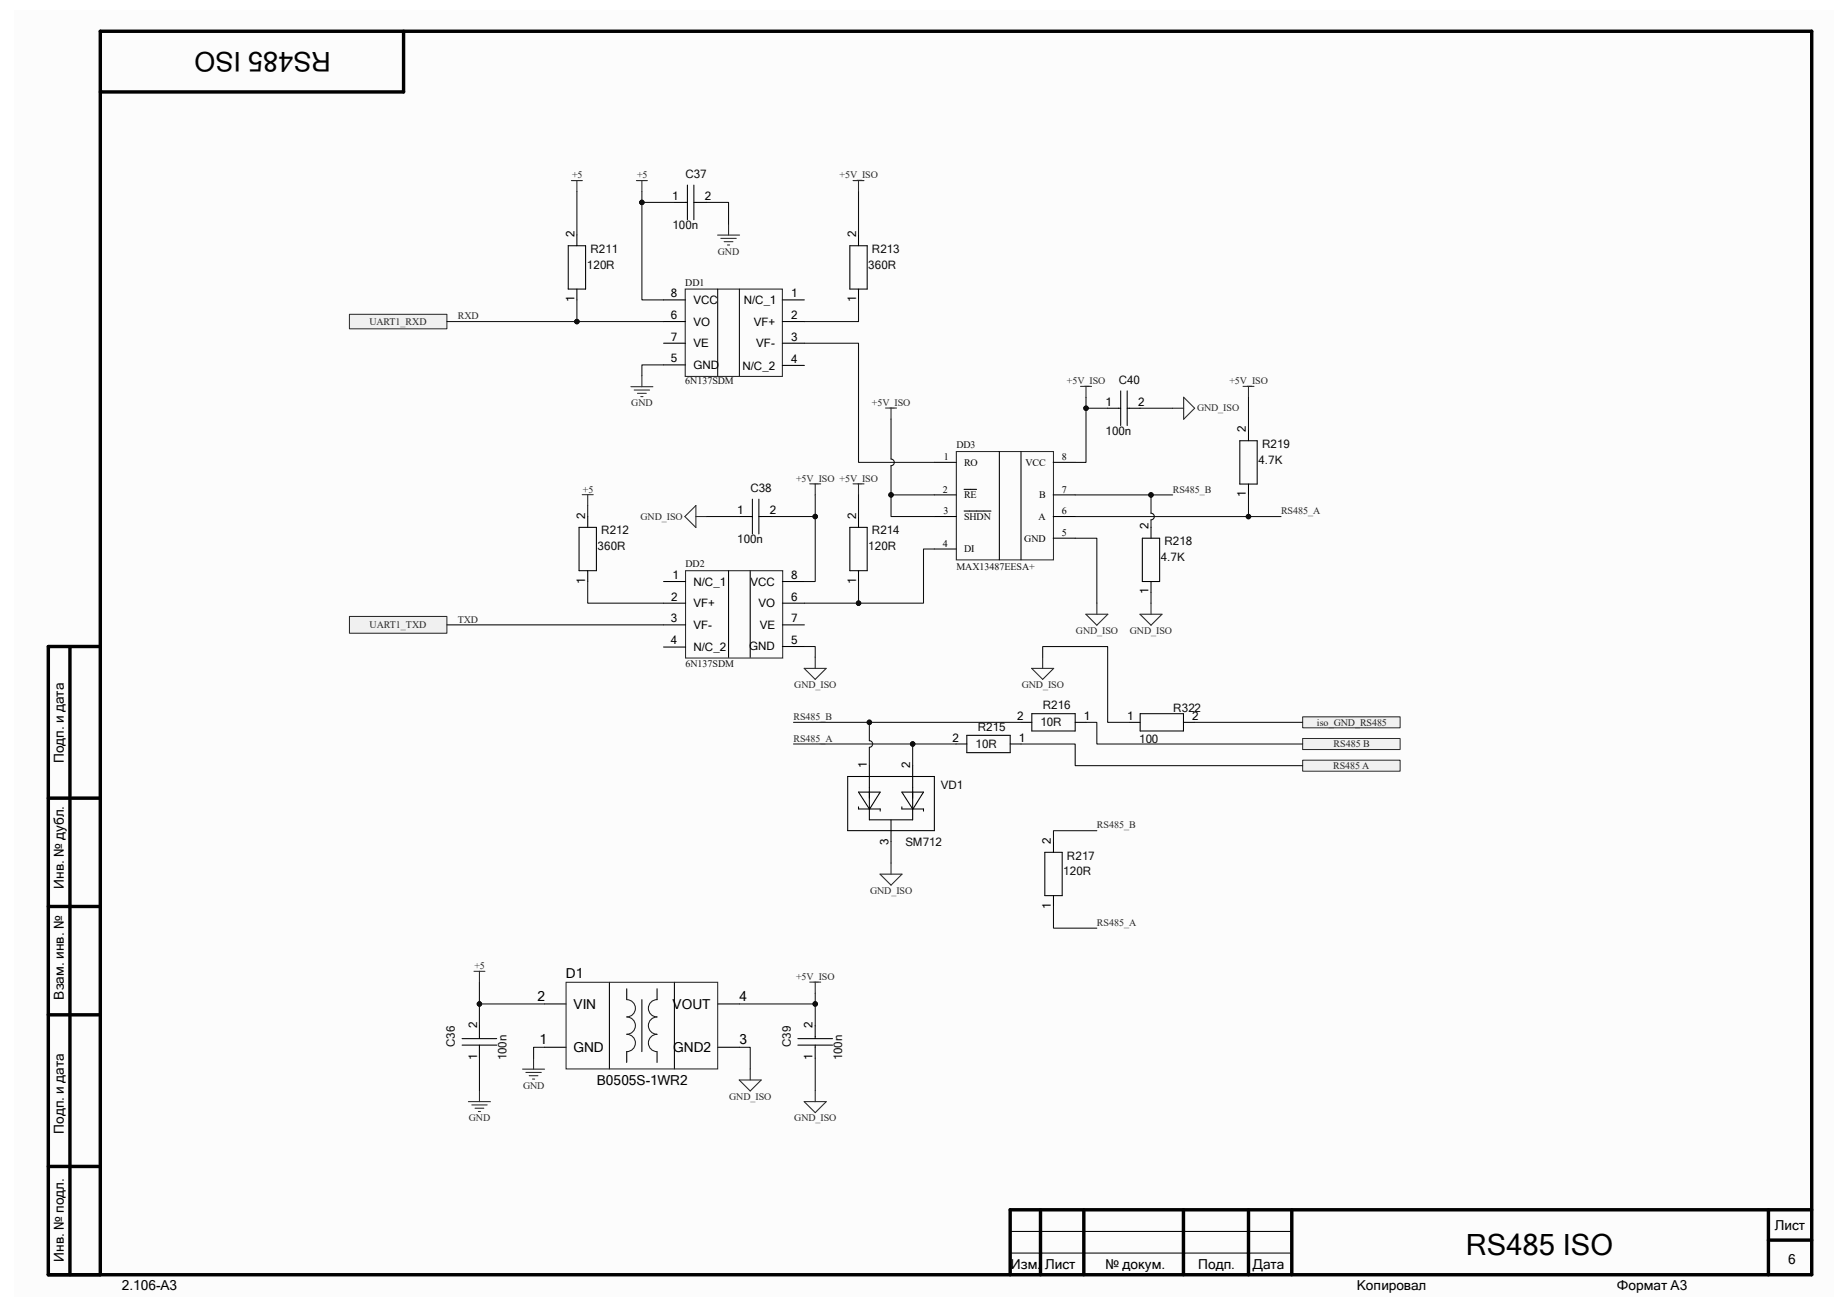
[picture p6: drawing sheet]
<svg xmlns="http://www.w3.org/2000/svg" width="297mm" height="210mm" viewBox="0 0 297 210" stroke-linecap="round" stroke-linejoin="round" font-family="sans-serif">
<path d="M2.2 1.5h292.6v207h-292.6z" fill-rule="evenodd" fill="#fcfcfc"/>
<g fill="none" stroke="#000" stroke-width=".55">
<path d="M64.9 5v9.8h-48.8M11.3 104v101M16.1 104h-8.3v101h283.5v-200h-275.2v200M7.8 128.3h8.3M7.8 145.8h8.3M7.8 163.2h8.3M7.8 187.6h8.3M167.3 194.5v10.5M174.3 194.5v10.5M190.3 194.5v10.5M200.8 194.5v10.5M207.7 194.5v10.5"/>
<path d="M284.4 194.5v10.5M284.4 199.4h6.9M291.3 194.5h-128.9v10.5"/>
</g>
<g fill="none" stroke="#000" stroke-width=".17">
<path d="M106.7 48.2h3.5M106.7 51.7h3.5M106.7 55.2h3.5M106.7 58.7h3.5M115.4 46.5v13.9M118.9 46.5v13.9M125.8 48.2h3.5M125.8 51.7h3.5M125.8 55.2h3.5M125.8 58.8h3.5M150.3 74.4h3.5M150.3 79.6h3.5"/>
<path d="M155 78.7h2M160.7 72.6v17.4M164.2 72.6v17.4M169.4 74.4h3.5M169.4 79.6h3.5M106.7 93.5h3.5M106.7 97h3.5M117.2 91.8v13.9M120.6 91.8v13.9M125.8 93.5h3.5M125.8 97h3.5M150.3 83.1h3.5"/>
<path d="M150.3 88.3h3.5M155 82.2h4.4M169.4 83.1h3.5M169.4 86.5h3.5M106.7 100.5h3.5M106.7 104.1h3.5M125.8 100.5h3.5M125.8 104h3.5M136.3 124.9h14v8.7h-14zM138.1 129.7v.4h3.4v.3M139.8 130.1l-1.7-2.7h3.4l-1.7 2.8M139.8 123.1v8.7h7v-8.7"/>
<path d="M143.3 131.8v3.5M145 129.7v.4h3.5v.3M146.8 130.1l-1.8-2.7h3.5l-1.7 2.8M162.4 198h45.3M162.4 201.5h45.3"/>
</g>
<g fill="none" stroke="#262626" stroke-width=".17">
<path d="M115.4 37.8h3.5M115.9 38.3h2.5M116.4 38.9h1.5M117 39.4h.3M117.2 36v1.8M137.2 29h1.7M138.1 29v1.8M110.2 46.5h15.6v14h-15.6zM101.5 62.2h3.5M102 62.7h2.5M102.5 63.3h1.4M103 63.8h.4"/>
<path d="M103.2 60.4v1.8M130.2 77.8h1.8M131.1 77.8v1.8M137.2 77.8h1.7M138.1 77.8v1.8M142.4 65.6h1.8M143.3 65.6v1.8M153.8 72.6h15.6v17.4h-15.6zM173.8 62.1h1.7M174.6 62.1v1.8M188.6 65.6h1.7M190.3 63.9l1.8 1.7-1.8 1.8z"/>
<path d="M199.9 62.1h1.8M200.8 62.1v1.8M110.1 83.1l1.8-1.8v3.5zM110.2 91.8h15.7v14h-15.7zM111.9 83.1h1.8M174.6 98.8h3.5l-1.7 1.7zM176.4 97v1.8M183.3 98.8h3.6l-1.8 1.7zM185.1 97v1.8M129.3 107.5h3.6l-1.8 1.7zM131.1 105.7v1.8M165.9 107.5h3.5l-1.7 1.7z"/>
<path d="M167.7 105.7v1.8M143.3 138.8v1.8M76.2 156.2h1.8M77.1 156.2v1.8M130.2 157.9h1.8M131.1 157.9v1.8M141.5 140.6h3.5l-1.7 1.7zM75.3 177.2h3.6M75.9 177.7h2.4M76.4 178.2h1.4M76.9 178.7h.4M77.1 175.4v1.8"/>
<path d="M84 171.9h3.6M84.6 172.5h2.4M85.1 173h1.4M85.6 173.5h.4M85.8 170.2v1.7M118.9 173.7h3.5l-1.8 1.7zM120.6 171.9v1.8M129.3 177.2h3.6l-1.8 1.7zM131.1 175.4v1.8"/>
</g>
<path d="M56.2 50.5h15.7v2.4h-15.7z" fill-rule="evenodd" fill="#f0f0f0"/>
<path d="M56.2 50.5h15.7v2.4h-15.7z" fill="none" stroke="#262626" stroke-width=".16"/>
<path d="M56.2 99.1h15.7v2.7h-15.7z" fill-rule="evenodd" fill="#f0f0f0"/>
<path d="M56.2 99.1h15.7v2.7h-15.7z" fill="none" stroke="#262626" stroke-width=".16"/>
<g fill="none" stroke="#000" stroke-width=".17">
<path d="M91.4 39.5h2.8v7h-2.8zM92.8 37.8v1.7M108.4 32.5h2.1M110.5 29.8v5.5M111.6 32.5h2.1M111.6 29.8v5.5M136.7 39.5h2.8v7h-2.8zM138.1 37.8v1.7M92.8 46.5v1.7M138.1 46.5v1.7M178.1 65.6h2.1M180.2 62.9v5.5"/>
<path d="M181.3 65.6h2M181.3 62.9v5.5M199.4 70.9h2.8v6.9h-2.8zM200.8 69.1v1.8M200.8 77.8v1.8M93.1 84.8h2.8v7h-2.8zM94.5 83.1v1.7M94.5 91.8v1.7M118.9 83.1h2.1M121 80.3v5.6M122 83.1h2.1M122 80.3v5.6"/>
<path d="M136.7 84.8h2.8v7h-2.8zM138.1 83.1v1.7M138.1 91.8v1.7M183.7 86.6h2.8v6.9h-2.8zM185.1 84.8v1.8M185.1 93.5v1.8M153.7 119.6h1.8M155.5 118.2h6.9v2.8h-6.9zM162.4 119.6h1.8M164.2 116.2h1.7M165.9 114.8h7v2.7h-7zM172.9 116.2h1.7"/>
<path d="M168 137.1h2.8v6.9h-2.8zM169.4 135.3v1.8M98 158v13.9M100.8 159v1.8M105.7 159v1.8M108.4 158v13.9M169.4 144v1.8M74.3 167h5.6M74.3 168.1h5.6M77.1 164.9v2.1M77.1 168.1v2.1M87.5 168.4h3.5"/>
<path d="M87.5 161.4h3.5M100.8 169.1v1.8M103.2 160.8v8.3M105.7 169.1v1.8M115.4 168.4h3.5M115.4 161.4h3.5M128.3 167h5.6M128.3 168.1h5.6M131.1 164.9v2.1M131.1 168.1v2.1"/>
</g>
<path d="M91.9 29h1.8M92.8 29v1.8M102.3 29h1.8M103.2 29v1.8M93.6 79.5h1.8M94.5 79.5v1.8M91 158h24.4v13.9h-24.4z" fill="none" stroke="#262626" stroke-width=".17"/>
<path d="M100.8 160.8a1.39 1.39 0 0 1 1.4 1.3 1.39 1.39 0 0 1-1.4 1.4 1.39 1.39 0 0 1 1.4 1.4 1.39 1.39 0 0 1-1.4 1.4 1.39 1.39 0 0 1 1.4 1.4 1.39 1.39 0 0 1-1.4 1.4M105.7 160.8a1.39 1.39 0 0 0-1.4 1.3 1.39 1.39 0 0 0 1.4 1.4 1.39 1.39 0 0 0-1.4 1.4 1.39 1.39 0 0 0 1.4 1.4 1.39 1.39 0 0 0-1.4 1.4 1.39 1.39 0 0 0 1.3 1.4" fill="none" stroke="#1c1c1c" stroke-width=".17"/>
<path d="M209.5 115.3h15.6v1.7h-15.6z" fill-rule="evenodd" fill="#f0f0f0"/>
<path d="M209.5 115.3h15.6v1.7h-15.6z" fill="none" stroke="#262626" stroke-width=".16"/>
<path d="M209.5 122.2h15.6v1.8h-15.6z" fill-rule="evenodd" fill="#f0f0f0"/>
<path d="M209.5 122.2h15.6v1.8h-15.6z" fill="none" stroke="#262626" stroke-width=".16"/>
<path d="M209.5 118.8h15.6v1.7h-15.6z" fill-rule="evenodd" fill="#f0f0f0"/>
<path d="M209.5 118.8h15.6v1.7h-15.6z" fill="none" stroke="#262626" stroke-width=".16"/>
<path d="M181.6 116.2h1.7M183.3 114.8h7v2.7h-7zM190.3 116.2h1.8" fill="none" stroke="#000" stroke-width=".17"/>
<path d="M71.9 51.7h20.9M185.1 95.3v1.7M71.9 100.5h34.8" fill="none" stroke="#0e0e0e" stroke-width=".17"/>
<circle cx="92.8" cy="51.7" r=".35" fill="#0e0e0e"/>
<circle cx="92.8" cy="51.7" r=".35" fill="none" stroke="#0e0e0e" stroke-width=".16"/>
<path d="M87.5 161.4h-10.4v3.5" fill="none" stroke="#0e0e0e" stroke-width=".17"/>
<circle cx="77.1" cy="161.4" r=".35" fill="#0e0e0e"/>
<circle cx="77.1" cy="161.4" r=".35" fill="none" stroke="#0e0e0e" stroke-width=".16"/>
<path d="M92.8 48.2v3.5h13.9M87.5 168.4h-1.7v1.8" fill="none" stroke="#0e0e0e" stroke-width=".17"/>
<circle cx="92.8" cy="51.7" r=".35" fill="#0e0e0e"/>
<circle cx="92.8" cy="51.7" r=".35" fill="none" stroke="#0e0e0e" stroke-width=".16"/>
<path d="M103.2 30.8v17.4h3.5M106.7 58.7h-3.5v1.7M94.5 93.5v3.5h12.2" fill="none" stroke="#0e0e0e" stroke-width=".17"/>
<circle cx="103.2" cy="32.5" r=".35" fill="#0e0e0e"/>
<circle cx="103.2" cy="32.5" r=".35" fill="none" stroke="#0e0e0e" stroke-width=".16"/>
<path d="M103.2 32.5h5.2" fill="none" stroke="#0e0e0e" stroke-width=".17"/>
<circle cx="103.2" cy="32.5" r=".35" fill="#0e0e0e"/>
<circle cx="103.2" cy="32.5" r=".35" fill="none" stroke="#0e0e0e" stroke-width=".16"/>
<path d="M113.7 83.1h5.2M118.9 168.4h1.7v3.5M118.9 161.4h12.2v3.5" fill="none" stroke="#0e0e0e" stroke-width=".17"/>
<circle cx="131.1" cy="161.4" r=".35" fill="#0e0e0e"/>
<circle cx="131.1" cy="161.4" r=".35" fill="none" stroke="#0e0e0e" stroke-width=".16"/>
<path d="M124.1 83.1h7" fill="none" stroke="#0e0e0e" stroke-width=".17"/>
<circle cx="131.1" cy="83.1" r=".35" fill="#0e0e0e"/>
<circle cx="131.1" cy="83.1" r=".35" fill="none" stroke="#0e0e0e" stroke-width=".16"/>
<path d="M127.6 119.6h19.2" fill="none" stroke="#0e0e0e" stroke-width=".17"/>
<circle cx="146.8" cy="119.6" r=".35" fill="#0e0e0e"/>
<circle cx="146.8" cy="119.6" r=".35" fill="none" stroke="#0e0e0e" stroke-width=".16"/>
<path d="M127.6 116.2h12.2" fill="none" stroke="#0e0e0e" stroke-width=".17"/>
<circle cx="139.8" cy="116.2" r=".35" fill="#0e0e0e"/>
<circle cx="139.8" cy="116.2" r=".35" fill="none" stroke="#0e0e0e" stroke-width=".16"/>
<path d="M138.1 93.5v3.5h-8.8M129.3 104h1.8v1.7" fill="none" stroke="#0e0e0e" stroke-width=".17"/>
<circle cx="138.1" cy="97" r=".35" fill="#0e0e0e"/>
<circle cx="138.1" cy="97" r=".35" fill="none" stroke="#0e0e0e" stroke-width=".16"/>
<path d="M129.3 55.2h8.8v19.2h12.2M138.1 48.2v3.5h-8.8M150.3 88.3h-1.8v8.7h-10.4" fill="none" stroke="#0e0e0e" stroke-width=".17"/>
<circle cx="138.1" cy="97" r=".35" fill="#0e0e0e"/>
<circle cx="138.1" cy="97" r=".35" fill="none" stroke="#0e0e0e" stroke-width=".16"/>
<path d="M164.2 116.2h-24.4v2.9a.53 .53 0 0 1 .5 .5 .53 .53 0 0 1-.5 .6v2.9" fill="none" stroke="#0e0e0e" stroke-width=".17"/>
<circle cx="139.8" cy="116.2" r=".35" fill="#0e0e0e"/>
<circle cx="139.8" cy="116.2" r=".35" fill="none" stroke="#0e0e0e" stroke-width=".16"/>
<path d="M143.3 67.4v6.4a.53 .53 0 0 1 .5 .6 .53 .53 0 0 1-.5 .5v8.2h7" fill="none" stroke="#0e0e0e" stroke-width=".17"/>
<circle cx="143.3" cy="79.6" r=".35" fill="#0e0e0e"/>
<circle cx="143.3" cy="79.6" r=".35" fill="none" stroke="#0e0e0e" stroke-width=".16"/>
<path d="M143.3 79.6h7" fill="none" stroke="#0e0e0e" stroke-width=".17"/>
<circle cx="143.3" cy="79.6" r=".35" fill="#0e0e0e"/>
<circle cx="143.3" cy="79.6" r=".35" fill="none" stroke="#0e0e0e" stroke-width=".16"/>
<path d="M153.7 119.6h-6.9v3.5" fill="none" stroke="#0e0e0e" stroke-width=".17"/>
<circle cx="146.8" cy="119.6" r=".35" fill="#0e0e0e"/>
<circle cx="146.8" cy="119.6" r=".35" fill="none" stroke="#0e0e0e" stroke-width=".16"/>
<path d="M200.8 79.6v3.5h-27.9M172.9 86.6h3.5v10.4M176.4 133.6h-7v1.7M169.4 145.8v3.5h7" fill="none" stroke="#0e0e0e" stroke-width=".17"/>
<circle cx="200.8" cy="83.1" r=".35" fill="#0e0e0e"/>
<circle cx="200.8" cy="83.1" r=".35" fill="none" stroke="#0e0e0e" stroke-width=".16"/>
<path d="M172.9 79.6h12.2v2.9a.53 .53 0 0 1 .5 .6 .53 .53 0 0 1-.5 .5v1.2" fill="none" stroke="#0e0e0e" stroke-width=".17"/>
<circle cx="185.1" cy="79.6" r=".35" fill="#0e0e0e"/>
<circle cx="185.1" cy="79.6" r=".35" fill="none" stroke="#0e0e0e" stroke-width=".16"/>
<path d="M174.6 63.9v10.5h-1.7" fill="none" stroke="#0e0e0e" stroke-width=".17"/>
<circle cx="174.6" cy="65.6" r=".35" fill="#0e0e0e"/>
<circle cx="174.6" cy="65.6" r=".35" fill="none" stroke="#0e0e0e" stroke-width=".16"/>
<path d="M174.6 65.6h3.5" fill="none" stroke="#0e0e0e" stroke-width=".17"/>
<circle cx="174.6" cy="65.6" r=".35" fill="#0e0e0e"/>
<circle cx="174.6" cy="65.6" r=".35" fill="none" stroke="#0e0e0e" stroke-width=".16"/>
<path d="M183.3 65.6h5.3M185.1 79.6h3.5" fill="none" stroke="#0e0e0e" stroke-width=".17"/>
<circle cx="185.1" cy="79.6" r=".35" fill="#0e0e0e"/>
<circle cx="185.1" cy="79.6" r=".35" fill="none" stroke="#0e0e0e" stroke-width=".16"/>
<path d="M200.8 83.1h5.2" fill="none" stroke="#0e0e0e" stroke-width=".17"/>
<circle cx="200.8" cy="83.1" r=".35" fill="#0e0e0e"/>
<circle cx="200.8" cy="83.1" r=".35" fill="none" stroke="#0e0e0e" stroke-width=".16"/>
<path d="M77.1 158v3.4M77.1 170.2v5.2" fill="none" stroke="#0e0e0e" stroke-width=".17"/>
<circle cx="77.1" cy="161.4" r=".35" fill="#0e0e0e"/>
<circle cx="77.1" cy="161.4" r=".35" fill="none" stroke="#0e0e0e" stroke-width=".16"/>
<path d="M92.8 30.8v7M94.5 81.3v1.8M131.1 159.7v1.7M131.1 170.2v5.2" fill="none" stroke="#0e0e0e" stroke-width=".17"/>
<circle cx="131.1" cy="161.4" r=".35" fill="#0e0e0e"/>
<circle cx="131.1" cy="161.4" r=".35" fill="none" stroke="#0e0e0e" stroke-width=".16"/>
<path d="M138.1 30.8v7M131.1 79.6v13.9h-1.8M138.1 79.6v3.5M200.8 63.9v5.2M143.3 135.3v3.5" fill="none" stroke="#0e0e0e" stroke-width=".17"/>
<circle cx="131.1" cy="83.1" r=".35" fill="#0e0e0e"/>
<circle cx="131.1" cy="83.1" r=".35" fill="none" stroke="#0e0e0e" stroke-width=".16"/>
<path d="M113.7 32.5h3.5v3.5M164.2 119.6h8.7v3.5h36.6M167.7 105.7v-1.7h10.4v12.2h3.5M174.6 116.2h1.8v3.4h33.1M192.1 116.2h17.4" fill="none" stroke="#0e0e0e" stroke-width=".17"/>
<text font-size="4.7" x="235.7" y="201.8">RS485 ISO</text>
<text font-size="4.4" x="53.2" y="8.3" transform="rotate(-180 53.2 8.3)">RS485 ISO</text>
<g font-size="2.2">
<text x="10.3" y="122.8" transform="rotate(-90 10.3 122.8)">Подп. и дата</text>
<text x="10.3" y="143" transform="rotate(-90 10.3 143)">Инв. № дубл.</text>
<text x="10.3" y="160.7" transform="rotate(-90 10.3 160.7)">Взам. инв. №</text>
<text x="86.4" y="161">2</text>
<text x="91" y="157.3">D1</text>
<text x="118.9" y="161">4</text>
<text x="86.7" y="167.9">1</text>
<text x="92.2" y="162.2">VIN</text>
<text x="108.2" y="162.2">VOUT</text>
<text x="118.9" y="167.9">3</text>
<text x="92.2" y="169.2">GND</text>
<text x="108.2" y="169.2">GND2</text>
<text x="96" y="174.5">B0505S-1WR2</text>
<text x="10.3" y="182.3" transform="rotate(-90 10.3 182.3)">Подп. и дата</text>
<text x="285.4" y="197.7">Лист</text>
<text x="10.3" y="202.9" transform="rotate(-90 10.3 202.9)">Инв. № подл.</text>
<text x="287.5" y="203.3">6</text>
<text x="19.6" y="207.5">2.106-A3</text>
<text x="162.6" y="204">Изм.</text>
<text x="168.1" y="204">Лист</text>
<text x="177.8" y="204">№ докум.</text>
<text x="192.7" y="204">Подп.</text>
<text x="201.4" y="204">Дата</text>
<text x="218.2" y="207.5">Копировал</text>
<text x="260" y="207.5">Формат А3</text>
</g>
<g font-size="1.9" fill="#0e0e0e">
<text x="110.2" y="28.6">C37</text>
<text x="95" y="40.6">R211</text>
<text x="108.1" y="36.9">100n</text>
<text x="140.2" y="40.6">R213</text>
<text x="94.4" y="43.2">120R</text>
<text x="139.6" y="43.2">360R</text>
<text x="179.9" y="61.7">C40</text>
<text x="177.8" y="70">100n</text>
<text x="202.4" y="74.5">4.7K</text>
<text x="202.9" y="72">R219</text>
<text x="120.7" y="79.1">C38</text>
<text x="96.1" y="88.5">360R</text>
<text x="96.7" y="85.9">R212</text>
<text x="118.5" y="87.4">100n</text>
<text x="139.6" y="88.5">120R</text>
<text x="140.2" y="85.9">R214</text>
<text x="187.2" y="87.7">R218</text>
<text x="186.6" y="90.2">4.7K</text>
<text x="157.2" y="117.5">R215</text>
<text x="167.3" y="116.8">10R</text>
<text x="167.7" y="114">R216</text>
<text x="183.2" y="119.5">100</text>
<text x="188.7" y="114.5">R322</text>
<text x="156.9" y="120.3">10R</text>
<text x="151.3" y="126.9">VD1</text>
<text x="145.6" y="136">SM712</text>
<text x="171" y="140.7">120R</text>
<text x="171.6" y="138.2">R217</text>
<text x="73.2" y="168.4" transform="rotate(-90 73.2 168.4)">C36</text>
<text x="81.4" y="170.5" transform="rotate(-90 81.4 170.5)">100n</text>
<text x="127.2" y="168.4" transform="rotate(-90 127.2 168.4)">C39</text>
<text x="135.4" y="170.5" transform="rotate(-90 135.4 170.5)">100n</text>
</g>
<g font-size="1.9">
<text x="108.1" y="32.1">1</text>
<text x="113.3" y="32.1">2</text>
<text x="92.4" y="38.1" transform="rotate(-90 92.4 38.1)">2</text>
<text x="137.7" y="38.1" transform="rotate(-90 137.7 38.1)">2</text>
<text x="107.9" y="47.8">8</text>
<text x="127.2" y="47.8">1</text>
<text x="92.4" y="48.6" transform="rotate(-90 92.4 48.6)">1</text>
<text x="107.9" y="51.3">6</text>
<text x="111.5" y="48.9">VCC</text>
<text x="111.5" y="52.4">VO</text>
<text x="119.6" y="48.9">N/C_1</text>
<text x="121.2" y="52.4">VF+</text>
<text x="127.2" y="51.3">2</text>
<text x="137.7" y="48.6" transform="rotate(-90 137.7 48.6)">1</text>
<text x="107.9" y="54.8">7</text>
<text x="107.9" y="58.3">5</text>
<text x="111.5" y="55.8">VE</text>
<text x="111.5" y="59.4">GND</text>
<text x="119.4" y="59.4">N/C_2</text>
<text x="121.6" y="55.8">VF-</text>
<text x="127.2" y="54.8">3</text>
<text x="127.2" y="58.4">4</text>
<text x="177.8" y="65.2">1</text>
<text x="183" y="65.2">2</text>
<text x="200.4" y="69.5" transform="rotate(-90 200.4 69.5)">2</text>
<text x="94.1" y="83.4" transform="rotate(-90 94.1 83.4)">2</text>
<text x="118.5" y="82.7">1</text>
<text x="123.8" y="82.7">2</text>
<text x="137.7" y="83.4" transform="rotate(-90 137.7 83.4)">2</text>
<text x="200.4" y="79.9" transform="rotate(-90 200.4 79.9)">1</text>
<text x="184.7" y="85.1" transform="rotate(-90 184.7 85.1)">2</text>
<text x="94.1" y="93.9" transform="rotate(-90 94.1 93.9)">1</text>
<text x="108.1" y="93.1">1</text>
<text x="111.5" y="94.2">N/C_1</text>
<text x="120.7" y="94.2">VCC</text>
<text x="127.2" y="93.1">8</text>
<text x="137.7" y="93.9" transform="rotate(-90 137.7 93.9)">1</text>
<text x="184.7" y="95.6" transform="rotate(-90 184.7 95.6)">1</text>
<text x="107.9" y="100.1">3</text>
<text x="107.9" y="96.6">2</text>
<text x="111.5" y="97.7">VF+</text>
<text x="111.5" y="101.1">VF-</text>
<text x="122" y="97.7">VO</text>
<text x="122.2" y="101.1">VE</text>
<text x="127.2" y="100.1">7</text>
<text x="127.2" y="96.6">6</text>
<text x="107.9" y="103.6">4</text>
<text x="111.5" y="104.7">N/C_2</text>
<text x="120.5" y="104.6">GND</text>
<text x="127.2" y="103.5">5</text>
<text x="153.2" y="119.3">2</text>
<text x="163.6" y="115.7">2</text>
<text x="163.8" y="119.3">1</text>
<text x="174.3" y="115.7">1</text>
<text x="181.3" y="115.7">1</text>
<text x="191.7" y="115.7">2</text>
<text x="139.4" y="123.4" transform="rotate(-90 139.4 123.4)">1</text>
<text x="146.4" y="123.4" transform="rotate(-90 146.4 123.4)">2</text>
<text x="142.9" y="135.9" transform="rotate(-90 142.9 135.9)">3</text>
<text x="169" y="135.7" transform="rotate(-90 169 135.7)">2</text>
<text x="169" y="146.1" transform="rotate(-90 169 146.1)">1</text>
<text x="76.7" y="165.3" transform="rotate(-90 76.7 165.3)">2</text>
<text x="130.7" y="165.3" transform="rotate(-90 130.7 165.3)">2</text>
<text x="76.7" y="170.5" transform="rotate(-90 76.7 170.5)">1</text>
<text x="130.7" y="170.5" transform="rotate(-90 130.7 170.5)">1</text>
</g>
<g font-size="1.6" fill="#262626">
<text x="92" y="28.7">+5</text>
<text x="102.4" y="28.7">+5</text>
<text x="135" y="28.7">+5V_ISO</text>
<text x="115.4" y="41">GND</text>
<text x="59.4" y="52.2">UART1_RXD</text>
<text x="73.6" y="51.4">RXD</text>
<text x="101.5" y="65.4">GND</text>
<text x="140.2" y="65.3">+5V_ISO</text>
<text x="171.6" y="61.8">+5V_ISO</text>
<text x="197.7" y="61.8">+5V_ISO</text>
<text x="192.5" y="66.2">GND_ISO</text>
<text x="128" y="77.5">+5V_ISO +5V_ISO</text>
<text x="93.7" y="79.2">+5</text>
<text x="103" y="83.6">GND_ISO</text>
<text x="188.6" y="79.2">RS485_B</text>
<text x="206" y="82.7">RS485_A</text>
<text x="59.4" y="101">UART1_TXD</text>
<text x="73.6" y="100.1">TXD</text>
<text x="173" y="101.9">GND_ISO</text>
<text x="181.7" y="101.9">GND_ISO</text>
<text x="127.7" y="110.7">GND_ISO</text>
<text x="164.3" y="110.7">GND_ISO</text>
<text x="127.6" y="119.3">RS485_A</text>
<text x="127.6" y="115.8">RS485_B</text>
<text x="211.8" y="116.7">iso_GND_RS485</text>
<text x="214.4" y="123.7">RS485 A</text>
<text x="214.5" y="120.2">RS485 B</text>
<text x="176.4" y="133.2">RS485_B</text>
<text x="139.9" y="143.8">GND_ISO</text>
<text x="176.4" y="148.9">RS485_A</text>
<text x="76.3" y="155.8">+5</text>
<text x="128" y="157.6">+5V_ISO</text>
<text x="84.1" y="175.1">GND</text>
<text x="117.3" y="176.9">GND_ISO</text>
<text x="75.4" y="180.3">GND</text>
<text x="127.7" y="180.3">GND_ISO</text>
</g>
<g font-size="1.6" fill="#0e0e0e">
<text x="110.2" y="46">DD1</text>
<text x="110.2" y="61.8">6N137SDM</text>
<text x="153.8" y="72.1">DD3</text>
<text x="110.2" y="91.2">DD2</text>
<text x="153.8" y="91.6">MAX13487EESA+</text>
<text x="110.2" y="107.3">6N137SDM</text>
</g>
<g font-size="1.6">
<text x="151.8" y="74">1</text>
<text x="155" y="74.9">RO</text>
<text x="164.9" y="74.9">VCC</text>
<text x="170.8" y="74">8</text>
<text x="151.6" y="79.2">2</text>
<text x="151.7" y="82.7">3</text>
<text x="155" y="80.1">RE</text>
<text x="155" y="83.6">SHDN</text>
<text x="167" y="83.6">A</text>
<text x="167.1" y="80.1">B</text>
<text x="170.8" y="79.2">7</text>
<text x="170.8" y="82.7">6</text>
<text x="151.6" y="87.9">4</text>
<text x="155" y="88.8">DI</text>
<text x="164.7" y="87.1">GND</text>
<text x="170.8" y="86.2">5</text>
</g>
</svg>
